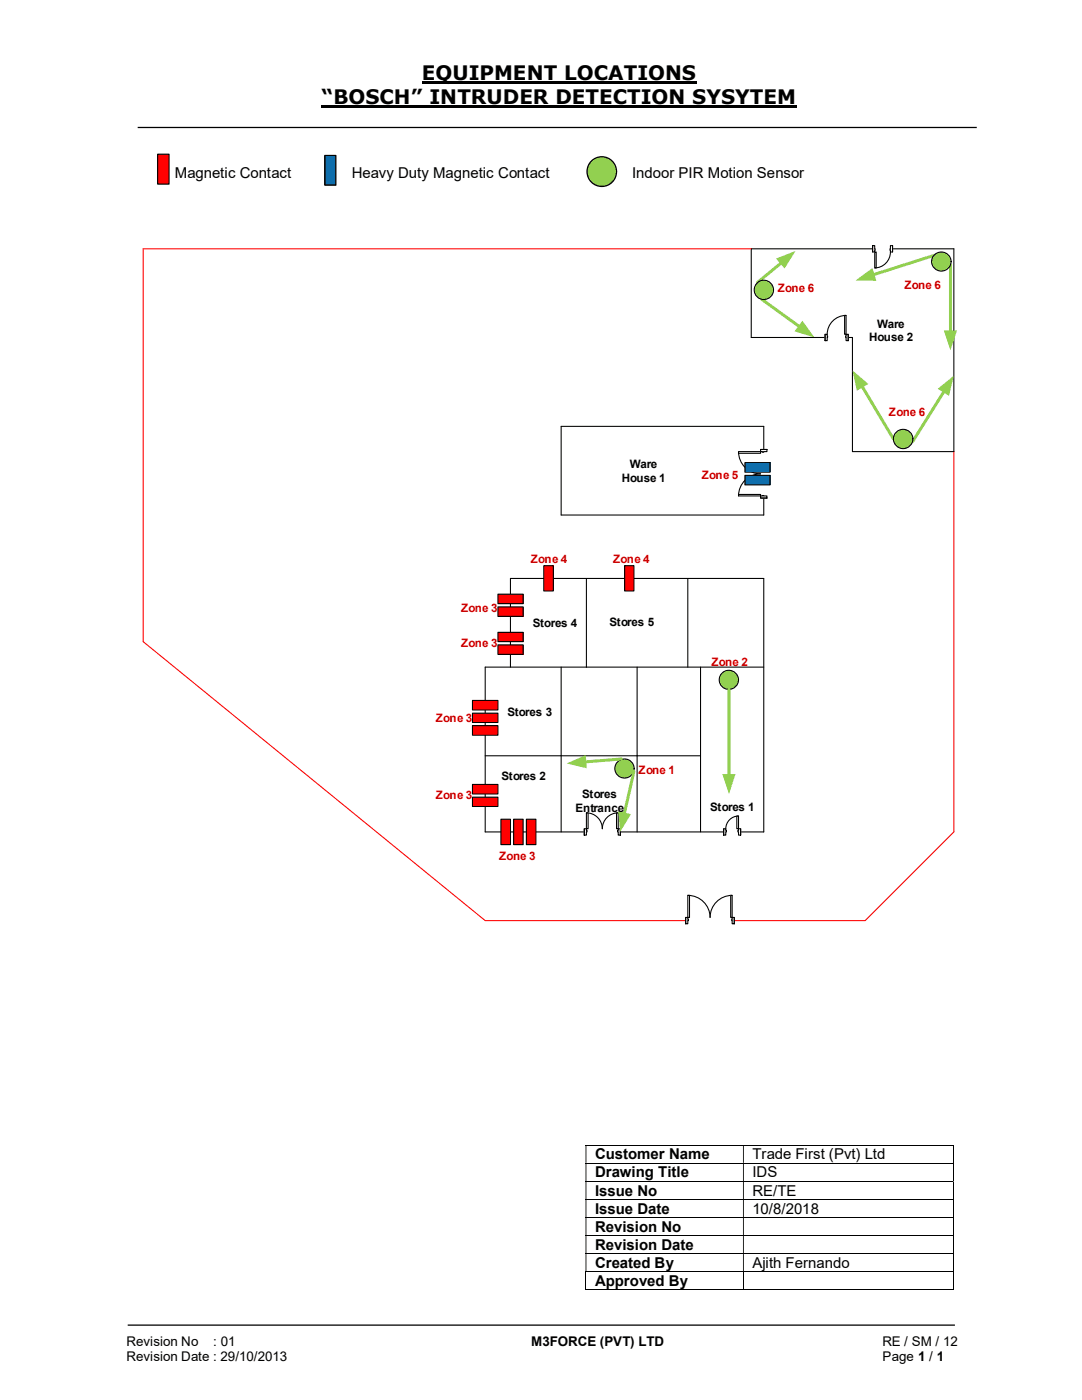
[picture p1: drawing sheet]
<svg xmlns="http://www.w3.org/2000/svg" width="216mm" height="279mm" viewBox="0 0 216 279" stroke-linecap="round" stroke-linejoin="round" font-family="sans-serif">
<path d="M84.2 16.4h54.8M64.2 21.3h94.8" fill="none" stroke="#000" stroke-width=".42"/>
<path d="M27.5 25.4h167.4M25.5 264.5h165" fill="none" stroke="#000" stroke-width=".25"/>
<path d="M31.5 30.8h2.2v5.9h-2.2z" fill-rule="evenodd" fill="#f00"/>
<path d="M31.5 30.8h2.2v5.9h-2.2z" fill="none" stroke="#000" stroke-width=".24"/>
<g fill="none" stroke="#000" stroke-width=".2">
<path d="M116.8 228.6h73.3M116.8 232.2h73.3M116.8 235.8h73.3M116.8 239.4h73.3M190.2 228.6v3.5M190.2 232.2v3.5M190.2 235.9v3.4M190.2 239.5v3.5M116.8 243h73.3M116.8 246.6h73.3M116.8 250.2h73.3M116.8 253.8h73.3"/>
<path d="M116.8 257.4h31.5M116.9 253.9v3.6M148.3 253.9v3.6M148.4 257.4h41.7M190.2 243.1v3.4M190.2 246.7v3.4M190.2 250.3v3.4M190.2 253.9v3.6"/>
</g>
<g fill="#000">
<path d="M190.1 228.5h.2v.1h-.2zM116.8 228.6h.2v3.5h-.2zM148.3 228.6h.1v3.5h-.1z" fill-rule="evenodd"/>
<path d="M190.1 232.1h.2v.1h-.2zM116.8 232.2h.2v3.5h-.2zM148.3 232.2h.1v3.5h-.1z" fill-rule="evenodd"/>
<path d="M190.1 235.7h.2v.2h-.2zM116.8 235.9h.2v3.4h-.2zM148.3 235.9h.1v3.4h-.1z" fill-rule="evenodd"/>
<path d="M190.1 239.3h.2v.2h-.2zM116.8 239.5h.2v3.5h-.2zM148.3 239.5h.1v3.5h-.1z" fill-rule="evenodd"/>
<path d="M190.1 243h.2v.1h-.2zM116.8 243.1h.2v3.4h-.2zM148.3 243.1h.1v3.4h-.1z" fill-rule="evenodd"/>
<path d="M190.1 246.5h.2v.2h-.2zM116.8 246.7h.2v3.4h-.2zM148.3 246.7h.1v3.4h-.1z" fill-rule="evenodd"/>
<path d="M190.1 250.1h.2v.2h-.2zM116.8 250.3h.2v3.4h-.2zM148.3 250.3h.1v3.4h-.1z" fill-rule="evenodd"/>
</g>
<path d="M190.1 253.7h.2v.2h-.2zM190.1 257.3h.2v.2h-.2z" fill="#000"/>
<circle cx="120.1" cy="34.2" r="2.95" fill="#92d050"/>
<circle cx="120.1" cy="34.2" r="2.95" fill="none" stroke="#000" stroke-width=".25"/>
<path d="M151.9 59.7l7.7 5.5" fill="none" stroke="#92d050" stroke-width=".59"/>
<path d="M160.1 64l2.4 3.4-4-1.3z" fill="#92d050"/>
<path d="M149.9 49.7h-121.3v78.4l68.2 55.6h75.8l17.7-17.7v-75.9" fill="none" stroke="#f00" stroke-width=".21"/>
<path d="M149.9 49.7h40.4v40.4h-20.2v-22.7h-20.2zM112 85.1h40.4v17.7h-40.4zM117 115.4v17.7M137.2 115.4v17.7M101.9 133.1v-17.7h50.5v50.6h-55.6v-32.9h55.6M112 133.1v32.9M127.1 133.1v32.9M139.8 133.1v32.9M96.8 150.8h43" fill="none" stroke="#000" stroke-width=".21"/>
<path d="M116.6 165.4h7.2v1.3h-7.2z" fill="#fff"/>
<path d="M116.6 165.4h7.2v1.3h-7.2z" fill="none" stroke="#fff" stroke-width=".21"/>
<path d="M123.4 165.4v1.3h.4v-1.3zM116.6 165.4h.4v1.3h-.4z" fill-rule="evenodd" fill="#fff"/>
<path d="M117 165.7v-.3h-.4v1.3h.4v-.7M123.4 165.7v-.3h.4v1.3h-.4v-.7" fill="none" stroke="#000" stroke-width=".21"/>
<path d="M123.2 165.7v.3h.2v-.3zM117 165.7h.1v.3h-.1z" fill-rule="evenodd" fill="#fff"/>
<path d="M116.6 165.4v1.3M117 162.2a3.2 3.2 0 0 1 3.2 3.2 3.2 3.2 0 0 1 3.2-3.2M117 165.7h.1v.3h-.1M123.4 165.7h-.2v.3h.2M123.8 165.4v1.3" fill="none" stroke="#000" stroke-width=".21"/>
<path d="M117 162.2h.3v3.2h-.3z" fill-rule="evenodd" fill="#fff"/>
<path d="M117 162.2h.3v3.2h-.3z" fill="none" stroke="#000" stroke-width=".21"/>
<path d="M123 162.2h.4v3.2h-.4z" fill-rule="evenodd" fill="#fff"/>
<path d="M123 162.2h.4v3.2h-.4z" fill="none" stroke="#000" stroke-width=".21"/>
<path d="M144.4 165.4h3.4v1.3h-3.4z" fill="#fff"/>
<path d="M144.4 165.4h3.4v1.3h-3.4z" fill="none" stroke="#fff" stroke-width=".21"/>
<path d="M147.4 165.4v1.3h.4v-1.3zM144.4 165.4h.4v1.3h-.4z" fill-rule="evenodd" fill="#fff"/>
<path d="M144.8 165.7v-.3h-.4v1.3h.4v-.7M147.4 165.7v-.3h.4v1.3h-.4v-.7" fill="none" stroke="#000" stroke-width=".21"/>
<path d="M147.2 165.7v.3h.2v-.3zM144.8 165.7h.1v.3h-.1z" fill-rule="evenodd" fill="#fff"/>
<path d="M144.4 165.4v1.3M144.8 165.7h.1v.3h-.1M147.4 162.9a2.55 2.55 0 0 0-2.6 2.5M147.4 165.7h-.2v.3h.2M147.8 165.4v1.3" fill="none" stroke="#000" stroke-width=".21"/>
<path d="M147 162.9h.4v2.5h-.4z" fill-rule="evenodd" fill="#fff"/>
<path d="M147 162.9h.4v2.5h-.4z" fill="none" stroke="#000" stroke-width=".21"/>
<path d="M174.1 49h4v1.3h-4z" fill="#fff"/>
<path d="M174.1 49h4v1.3h-4z" fill="none" stroke="#fff" stroke-width=".21"/>
<path d="M174.1 49v1.3h.4v-1.3zM177.7 49h.4v1.3h-.4z" fill-rule="evenodd" fill="#fff"/>
<path d="M174.5 49.7v-.7h-.4v1.3h.4v-.3M177.7 49.7v-.7h.4v1.3h-.4v-.3" fill="none" stroke="#000" stroke-width=".21"/>
<path d="M174.5 49.7l.1 .3zM177.6 49.7l.1 .3z" fill-rule="evenodd" fill="#fff"/>
<path d="M174.1 49v1.3M174.5 49.7v.3M177.7 49.7v.3M177.7 50.3a3.2 3.2 0 0 1-3.2 3.2M178.1 49v1.3" fill="none" stroke="#000" stroke-width=".21"/>
<path d="M174.5 50.3h.3v3.2h-.3z" fill-rule="evenodd" fill="#fff"/>
<path d="M174.5 50.3h.3v3.2h-.3z" fill="none" stroke="#000" stroke-width=".21"/>
<path d="M164.6 66.7h4.6v1.3h-4.6z" fill="#fff"/>
<path d="M164.6 66.7h4.6v1.3h-4.6z" fill="none" stroke="#fff" stroke-width=".21"/>
<path d="M168.8 66.7v1.3h.4v-1.3zM164.6 66.7h.5v1.3h-.5z" fill-rule="evenodd" fill="#fff"/>
<path d="M165.1 67.1v-.4h-.5v1.3h.5v-.6M168.8 67.1v-.4h.4v1.3h-.4v-.6" fill="none" stroke="#000" stroke-width=".21"/>
<path d="M168.7 67.1l.1 .3zM165.1 67.1v.3z" fill-rule="evenodd" fill="#fff"/>
<path d="M164.6 66.7v1.3M165.1 67.1v.3M168.8 67.1v.3M168.8 62.9a3.8 3.8 0 0 0-3.7 3.8M169.2 66.7v1.3" fill="none" stroke="#000" stroke-width=".21"/>
<path d="M168.5 62.9h.3v3.8h-.3z" fill-rule="evenodd" fill="#fff"/>
<path d="M168.5 62.9h.3v3.8h-.3z" fill="none" stroke="#000" stroke-width=".21"/>
<path d="M136.8 183h9.7v1.4h-9.7z" fill="#fff"/>
<path d="M136.8 183h9.7v1.4h-9.7z" fill="none" stroke="#fff" stroke-width=".21"/>
<path d="M146.1 183.1v1.3h.4v-1.3zM136.8 183.1h.4v1.3h-.4z" fill-rule="evenodd" fill="#fff"/>
<path d="M137.2 183.4v-.3h-.4v1.3h.4v-.7M146.1 183.4v-.3h.4v1.3h-.4v-.7" fill="none" stroke="#000" stroke-width=".21"/>
<path d="M146 183.4l.1 .3zM137.2 183.4h.2v.3h-.2z" fill-rule="evenodd" fill="#fff"/>
<path d="M137.2 178.7a4.4 4.4 0 0 1 4.5 4.4 4.4 4.4 0 0 1 4.4-4.4M136.8 183.1v1.3M137.2 183.4h.2v.3h-.2M146.1 183.4v.3M146.5 183.1v1.3" fill="none" stroke="#000" stroke-width=".21"/>
<path d="M137.2 178.7h.4v4.4h-.4z" fill-rule="evenodd" fill="#fff"/>
<path d="M137.2 178.7h.4v4.4h-.4z" fill="none" stroke="#000" stroke-width=".21"/>
<path d="M145.8 178.7h.3v4.4h-.3z" fill-rule="evenodd" fill="#fff"/>
<path d="M145.8 178.7h.3v4.4h-.3z" fill="none" stroke="#000" stroke-width=".21"/>
<circle cx="124.6" cy="153.4" r="1.92" fill="#92d050"/>
<circle cx="124.6" cy="153.4" r="1.92" fill="none" stroke="#000" stroke-width=".21"/>
<circle cx="145.4" cy="135.7" r="1.92" fill="#92d050"/>
<circle cx="145.4" cy="135.7" r="1.92" fill="none" stroke="#000" stroke-width=".21"/>
<path d="M94.3 159.1h5.1v1.9h-5.1z" fill-rule="evenodd" fill="#f00"/>
<path d="M94.3 159.1h5.1v1.9h-5.1z" fill="none" stroke="#000" stroke-width=".21"/>
<path d="M94.3 142.3h5.1v1.9h-5.1z" fill-rule="evenodd" fill="#f00"/>
<path d="M94.3 142.3h5.1v1.9h-5.1z" fill="none" stroke="#000" stroke-width=".21"/>
<path d="M99.9 163.5h2v5.1h-2z" fill="#f00"/>
<path d="M99.9 163.5h2v5.1h-2z" fill="none" stroke="#000" stroke-width=".21"/>
<path d="M99.4 128.7h5v1.9h-5z" fill-rule="evenodd" fill="#f00"/>
<path d="M99.4 128.7h5v1.9h-5z" fill="none" stroke="#000" stroke-width=".21"/>
<path d="M108.5 112.9h1.9v5h-1.9z" fill="#f00"/>
<path d="M108.5 112.9h1.9v5h-1.9z" fill="none" stroke="#000" stroke-width=".21"/>
<path d="M99.4 121.1h5v1.9h-5z" fill-rule="evenodd" fill="#f00"/>
<path d="M99.4 121.1h5v1.9h-5z" fill="none" stroke="#000" stroke-width=".21"/>
<path d="M94.3 156.5h5.1v2h-5.1z" fill-rule="evenodd" fill="#f00"/>
<path d="M94.3 156.5h5.1v2h-5.1z" fill="none" stroke="#000" stroke-width=".21"/>
<path d="M94.3 144.8h5.1v1.9h-5.1z" fill-rule="evenodd" fill="#f00"/>
<path d="M94.3 144.8h5.1v1.9h-5.1z" fill="none" stroke="#000" stroke-width=".21"/>
<path d="M105 163.5h1.9v5.1h-1.9z" fill="#f00"/>
<path d="M105 163.5h1.9v5.1h-1.9z" fill="none" stroke="#000" stroke-width=".21"/>
<path d="M94.3 139.8h5.1v1.9h-5.1z" fill-rule="evenodd" fill="#f00"/>
<path d="M94.3 139.8h5.1v1.9h-5.1z" fill="none" stroke="#000" stroke-width=".21"/>
<path d="M102.5 163.5h1.9v5.1h-1.9z" fill="#f00"/>
<path d="M102.5 163.5h1.9v5.1h-1.9z" fill="none" stroke="#000" stroke-width=".21"/>
<path d="M99.4 126.2h5v1.9h-5z" fill-rule="evenodd" fill="#f00"/>
<path d="M99.4 126.2h5v1.9h-5z" fill="none" stroke="#000" stroke-width=".21"/>
<path d="M124.6 112.9h1.9v5h-1.9z" fill="#f00"/>
<path d="M124.6 112.9h1.9v5h-1.9z" fill="none" stroke="#000" stroke-width=".21"/>
<path d="M99.4 118.6h5v1.9h-5z" fill-rule="evenodd" fill="#f00"/>
<path d="M99.4 118.6h5v1.9h-5z" fill="none" stroke="#000" stroke-width=".21"/>
<path d="M151.7 89.7h1.4v9.7h-1.4z" fill-rule="evenodd" fill="#fff"/>
<path d="M151.7 89.7h1.4v9.7h-1.4z" fill="none" stroke="#fff" stroke-width=".21"/>
<path d="M151.8 89.7v.4h1.2v-.4zM151.8 99h1.2v.4h-1.2z" fill-rule="evenodd" fill="#fff"/>
<path d="M152.1 90.1h-.3v-.4h1.2v.4h-.6M152.1 99h-.3v.4h1.2v-.4h-.6" fill="none" stroke="#000" stroke-width=".21"/>
<path d="M152.1 90.1v.2h.3v-.2zM152.1 98.9l.3 .1z" fill-rule="evenodd" fill="#fff"/>
<path d="M147.4 90.1a4.4 4.4 0 0 0 4.4 4.5 4.4 4.4 0 0 0-4.4 4.4M151.8 89.7h1.2M151.8 99.4h1.2M152.1 90.1v.2h.3v-.2M152.1 99h.3" fill="none" stroke="#000" stroke-width=".21"/>
<path d="M147.4 98.7h4.4v.3h-4.4z" fill="#fff"/>
<path d="M147.4 98.7h4.4v.3h-4.4z" fill="none" stroke="#000" stroke-width=".21"/>
<path d="M147.4 90.1h4.4v.4h-4.4z" fill="#fff"/>
<path d="M147.4 90.1h4.4v.4h-4.4z" fill="none" stroke="#000" stroke-width=".21"/>
<path d="M148.6 94.9h5.1v1.9h-5.1z" fill-rule="evenodd" fill="#0070c0"/>
<path d="M148.6 94.9h5.1v1.9h-5.1z" fill="none" stroke="#000" stroke-width=".21"/>
<path d="M148.6 92.3h5.1v1.9h-5.1z" fill-rule="evenodd" fill="#0070c0"/>
<path d="M148.6 92.3h5.1v1.9h-5.1z" fill="none" stroke="#000" stroke-width=".21"/>
<path d="M172 77l6.3 10.6" fill="none" stroke="#92d050" stroke-width=".59"/>
<path d="M170.1 73.9l3.2 2.7-2.3 1.4z" fill="#92d050"/>
<path d="M156 52.4l-4.9 4" fill="none" stroke="#92d050" stroke-width=".59"/>
<path d="M154.9 51.6l3.8-1.5-2.2 3.5z" fill="#92d050"/>
<path d="M189.7 52.8v13.5" fill="none" stroke="#92d050" stroke-width=".59"/>
<path d="M188.3 66h2.7l-1.3 3.9z" fill="#92d050"/>
<path d="M145.5 137.6v17.2" fill="none" stroke="#92d050" stroke-width=".59"/>
<path d="M144.1 154.5h2.7l-1.3 4z" fill="#92d050"/>
<path d="M186.5 50.9l-12.3 4" fill="none" stroke="#92d050" stroke-width=".59"/>
<path d="M170.7 56l3.4-2.5 .8 2.5z" fill="#92d050"/>
<path d="M124 151.5l-7.3 .6" fill="none" stroke="#92d050" stroke-width=".59"/>
<path d="M113.1 152.4l3.8-1.7 .2 2.6z" fill="#92d050"/>
<path d="M126.5 154l-2 8.5" fill="none" stroke="#92d050" stroke-width=".59"/>
<path d="M123.4 161.9l2.5 .6-2.2 3.5z" fill="#92d050"/>
<path d="M188.4 78l-6.3 10.2" fill="none" stroke="#92d050" stroke-width=".59"/>
<g fill="#92d050">
<path d="M187.1 77.6l3.2-2.6-.9 4z"/>
<circle cx="187.9" cy="52.2" r="1.92"/>
</g>
<circle cx="187.9" cy="52.2" r="1.92" fill="none" stroke="#000" stroke-width=".21"/>
<circle cx="180.2" cy="87.6" r="1.93" fill="#92d050"/>
<circle cx="180.2" cy="87.6" r="1.93" fill="none" stroke="#000" stroke-width=".21"/>
<circle cx="152.4" cy="57.9" r="1.93" fill="#92d050"/>
<circle cx="152.4" cy="57.9" r="1.93" fill="none" stroke="#000" stroke-width=".21"/>
<path d="M64.8 31h2.2v6h-2.2z" fill="#0070c0"/>
<path d="M64.8 31h2.2v6h-2.2z" fill="none" stroke="#000" stroke-width=".25"/>
<g font-size="4">
<text x="84.2" y="16">EQUIPMENT LOCATIONS</text>
<text x="64.2" y="20.8">“BOSCH” INTRUDER DETECTION SYSYTEM</text>
</g>
<g font-size="3">
<text x="34.9" y="35.5">Magnetic Contact</text>
<text x="70.2" y="35.5">Heavy Duty Magnetic Contact</text>
<text x="126.1" y="35.5">Indoor PIR Motion Sensor</text>
<text x="118.7" y="231.4">Customer Name</text>
<text x="150.2" y="231.4">Trade First (Pvt) Ltd</text>
<text x="118.7" y="235">Drawing Title</text>
<text x="118.7" y="238.6">Issue No</text>
<text x="150.2" y="235">IDS</text>
<text x="150.2" y="238.6">RE/TE</text>
<text x="118.7" y="242.2">Issue Date</text>
<text x="118.7" y="245.8">Revision No</text>
<text x="150.2" y="242.2">10/8/2018</text>
<text x="118.7" y="249.4">Revision Date</text>
<text x="118.7" y="253.1">Created By</text>
<text x="118.7" y="256.6">Approved By</text>
<text x="150.2" y="253.1">Ajith Fernando</text>
</g>
<g font-size="2.7">
<text x="25.2" y="268.7">Revision No</text>
<text x="42.6" y="268.7">: 01</text>
<text x="106" y="268.7">M3FORCE (PVT) LTD</text>
<text x="176.1" y="268.7">RE / SM / 12</text>
<text x="25.2" y="271.7">Revision Date : 29/10/2013</text>
<text x="176.1" y="271.7">Page 1 / 1</text>
</g>
<g font-size="2.3" fill="#c00000">
<text x="155.2" y="58.3">Zone 6</text>
<text x="180.5" y="57.7">Zone 6</text>
<text x="177.4" y="83">Zone 6</text>
<text x="140" y="95.7">Zone 5</text>
<text x="105.9" y="112.4">Zone 4</text>
<text x="122.3" y="112.4">Zone 4</text>
<text x="92" y="122.2">Zone 3</text>
<text x="92" y="129.1">Zone 3</text>
<text x="141.9" y="132.9">Zone 2</text>
<text x="87" y="144">Zone 3</text>
<text x="127.4" y="154.4">Zone 1</text>
<text x="87" y="159.5">Zone 3</text>
<text x="99.6" y="171.6">Zone 3</text>
</g>
<g font-size="2.3">
<text x="175" y="65.4">Ware</text>
<text x="173.4" y="68.1">House 2</text>
<text x="125.7" y="93.5">Ware</text>
<text x="124.1" y="96.2">House 1</text>
<text x="106.3" y="125.2">Stores 4</text>
<text x="121.6" y="124.9">Stores 5</text>
<text x="101.3" y="142.9">Stores 3</text>
<text x="100.1" y="155.6">Stores 2</text>
<text x="114.8" y="162">Entrance</text>
<text x="116.2" y="159.3">Stores</text>
<text x="141.7" y="161.8">Stores 1</text>
</g>
</svg>
